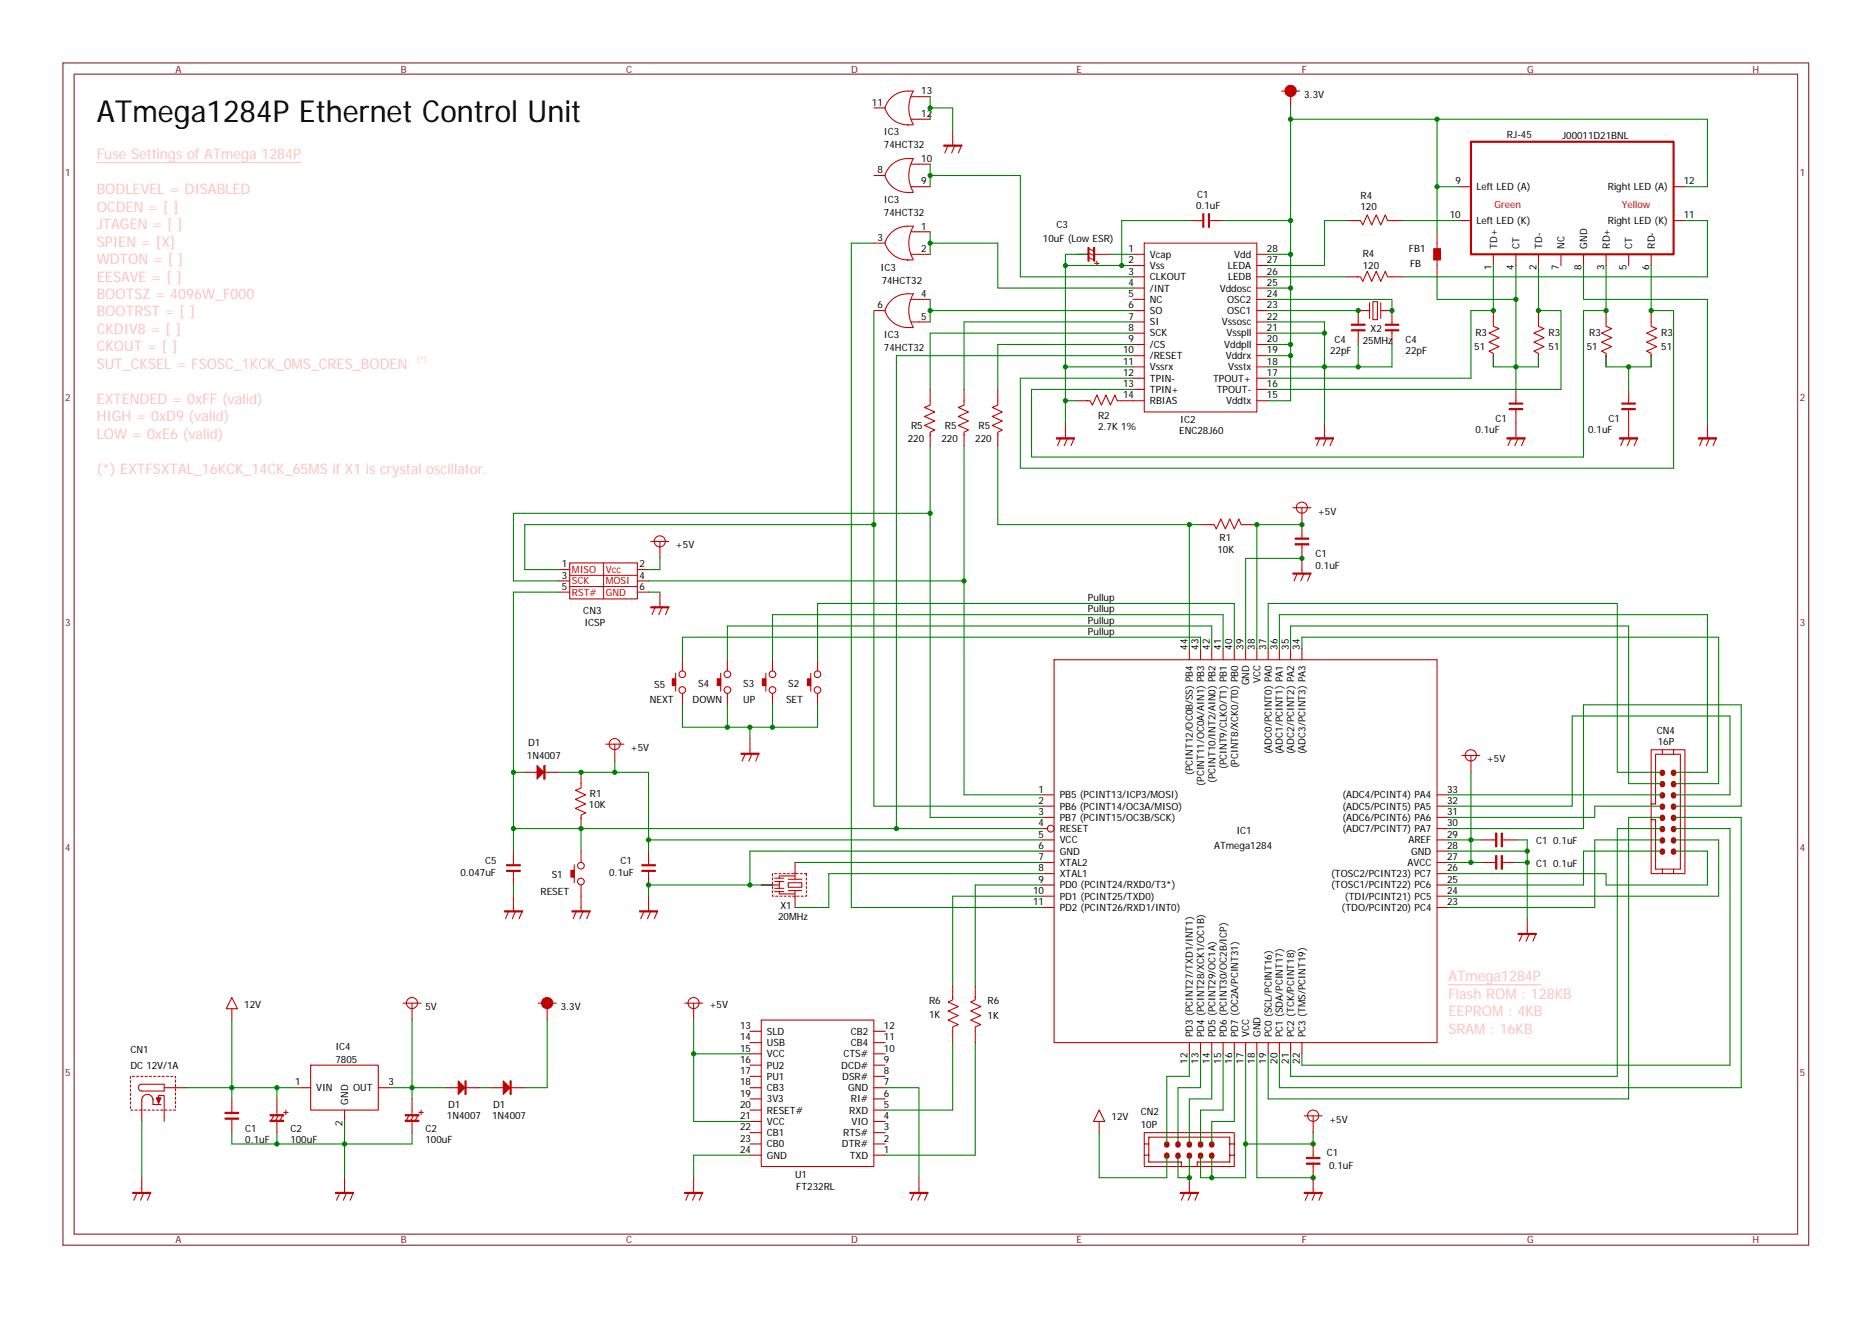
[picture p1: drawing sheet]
<svg xmlns="http://www.w3.org/2000/svg" width="297mm" height="210mm" viewBox="0 0 297 210" stroke-linecap="round" stroke-linejoin="round" font-family="sans-serif">
<path d="M10 10h277v187.6h-277zM11.8 11.8h273.4v184.1h-273.4z" fill="none" stroke="#802020" stroke-width=".17"/>
<path d="M15.3 25.8h32.5M229.8 156.3h14.7" fill="none" stroke="#ffc0c0" stroke-width=".17"/>
<g fill="none" stroke="#c00000" stroke-width=".17">
<path d="M138.7 17.1h1.8M144 14.5a3.8 3.8 0 0 0-3.6 2.6 3.8 3.8 0 0 0 3.7 2.7h-.1M144 14.5l.9-.1a5.3 5.3 0 0 0 0 5.3M144 19.8h.9M144.6 15.3h3M144.6 18.9h3M138.7 38.6h1.8M138.7 27.9h1.8M144 35.9a3.8 3.8 0 0 0-3.6 2.7 3.8 3.8 0 0 0 3.7 2.7h-.1M144 25.2a3.8 3.8 0 0 0-3.6 2.6 3.8 3.8 0 0 0 3.7 2.7h-.1M144 25.2h.9a5.3 5.3 0 0 0 0 5.3M144 35.9h.9"/>
<path d="M144 30.5h.9M144.6 36.8h3M144.6 26.1h3M144.6 29.6h3M144.9 35.9a5.2 5.2 0 0 0 0 5.3M150.4 23l-.5 1.3M151.2 20.7v2.3M151.5 23l-.5 1.3M152.6 23l-.5 1.3M181.6 38.6h17.8v26.8h-17.8zM188.7 35h2.2M191.7 35h2.4"/>
<path d="M138.7 49.3h1.8M144 46.6a3.8 3.8 0 0 0-3.6 2.7 3.8 3.8 0 0 0 3.7 2.7h-.1M144 46.6h.9a5.3 5.3 0 0 0 0 5.3M144 41.3h.9M144 52h.9M144.6 40.4h3M144.6 47.5h3M144.6 51.1h3M179.8 42.1h1.8M179.8 40.4h1.8M179.8 43.9h1.8M179.8 45.7h1.8"/>
<path d="M179.8 47.5h1.8M179.8 49.3h1.8M179.8 51.1h1.8M179.8 52.9h1.8M179.8 54.7h1.8M179.8 56.5h1.8M179.8 58.2h1.8M199.4 42.1h1.8M199.4 40.4h1.8M199.4 43.9h1.8M199.4 45.7h1.8M199.4 47.5h1.8"/>
<path d="M199.4 49.3h1.8M199.4 51.1h1.8M199.4 52.9h1.8M199.4 54.7h1.8M199.4 56.5h1.8M199.4 58.2h1.8M215.5 52.3v2.4M217.3 49.3h-1.8v2.2M217.3 48v2.5M217.8 47.9h.8v2.8h-.8zM219.1 49.3h1.8v2.2M219.1 48v2.5"/>
<path d="M220.9 52.3v2.4M237 49.3v2.5l.9 .4-1.6 .7 1.6 .7-1.6 .7 1.6 .7-1.6 .7 .7 .4v.5M237 56.5v1.7M244.1 49.3v2.5l.9 .4-1.6 .7 1.6 .7-1.6 .7 1.6 .7-1.6 .7 .7 .4v.5M244.1 56.5v1.7M254.8 49.3v2.5l.9 .4-1.6 .7 1.6 .7-1.6 .7 1.6 .7-1.6 .7 .7 .4v.5M254.8 56.5v1.7M262 49.3v2.5l.9 .4-1.6 .7 1.6 .7-1.6 .7 1.6 .7-1.6 .7 .7 .4v.5M262 56.5v1.7M147.6 61.8v2.5l-.9 .4 1.6 .7-1.6 .7 1.6 .7-1.6 .7 1.6 .7-.7 .4v.5M147.6 69v1.7M153 61.8v2.5l-.9 .4 1.6 .7-1.6 .7 1.6 .7-1.6 .7 1.6 .7-.7 .4v.5"/>
<path d="M153 69v1.7M158.3 61.8v2.5l-.9 .4 1.6 .7-1.6 .7 1.6 .7-1.6 .7 1.6 .7-.7 .4v.5M158.3 69v1.7M168.3 69.5l-.5 1.2M169.1 67.2v2.3M169.4 69.5l-.5 1.2M170.5 69.5l-.6 1.2M179.8 60h1.8M179.8 61.8h1.8M179.8 63.6h1.8M199.4 60h1.8M199.4 61.8h1.8"/>
<path d="M199.4 63.6h1.8M209.4 69.5l-.5 1.2M210.2 67.2v2.3M210.5 69.5l-.5 1.2M211.6 69.5l-.6 1.2M239.8 69.5l-.5 1.2M240.5 61.8v2.3M240.5 65v4.5M240.9 69.5l-.5 1.2M242 69.5l-.6 1.2M257.7 69.5l-.5 1.2M258.4 61.8v2.3"/>
<path d="M258.4 65v4.5M258.8 69.5l-.6 1.2M259.8 69.5l-.5 1.2M270.2 69.5l-.5 1.2M270.9 67.2v2.3M271.3 69.5l-.6 1.2M272.3 69.5l-.5 1.2M88.6 90.4h1.8M88.6 94h1.8M88.6 92.2h1.8M90.4 89.3h10.7v5.8h-10.7zM101.1 90.4h1.8"/>
<path d="M101.1 94h1.8M101.1 92.2h1.8M103.3 85.9h2.8M104 96.3l-.5 1.3M104.7 85.9v2.7M104.7 94v2.3M105.1 96.3l-.6 1.3M106.1 96.3l-.5 1.3M190.5 83.3h1.8M192.1 83.3h.5l.4 .7 .7-1.6 .7 1.6 .7-1.6 .8 1.6 .7-1.6 .3 .9h2.5M205.1 80.6h2.9M205.9 91l-.6 1.2"/>
<path d="M206.6 86.3v4.7M206.6 80.6v4.8M206.9 91l-.5 1.2M208 91l-.5 1.2M96.1 118.1h2.9M97.6 118.1v2.7M107.2 106.8v2.9M108.3 104.7v1.8M108.3 110.1v1.8M114.4 106.8v2.9M115.4 104.7v1.8M115.4 110.1v1.8"/>
<path d="M118.3 119.5l-.6 1.3M119 117.2v2.3M119.4 119.5l-.6 1.3M120.4 119.5l-.5 1.3M121.5 106.8v2.9M122.6 104.7v1.8M122.6 110.1v1.8M128.6 106.8v2.9M129.7 104.7v1.8M129.7 110.1v1.8M91.1 137.2v2.9M92.2 122.6v2.5l-.9 .3 1.6 .8-1.6 .7 1.6 .7-1.6 .7 1.6 .7-.7 .4v.5"/>
<path d="M92.2 129.7v1.8M92.2 135.1v1.8M102.9 135.1v2.1M102.9 138.1v2.4M122.9 139.4h1.5M122.9 139.9h1.5M123.7 139.9v1.1M125.1 139.6h2.1M126.2 139h-2.5v.4M126.2 136.9v2.7M235.2 133.3h2.1M235.2 136.9h2.1"/>
<path d="M238.2 133.3h2.3M238.2 136.9h2.3M91.5 144.6l-.6 1.2M92.2 140.5v4.1M92.6 144.6l-.6 1.2M93.6 144.6l-.5 1.2M102.2 144.6l-.5 1.2M102.9 142.2v2.4M103.3 144.6l-.6 1.2M104.3 144.6l-.5 1.2M120.8 140.5h2.9M122.9 141h1.5"/>
<path d="M122.9 141.5h1.5M123.7 141.5v.4h2.5M125.1 141.4h2.1M125.1 140.1h2.1v.7h-2.1zM126.2 141.4v2.6M188 189.3l-.6 1.2M188.7 186.9v2.4M189.1 189.3l-.6 1.2M190.1 189.3l-.5 1.2M207.7 189.3l-.6 1.2M208.4 186.9v2.4M208.7 189.3l-.5 1.2"/>
<path d="M209.8 189.3l-.5 1.2"/>
<circle cx="104.7" cy="85.9" r=".88"/>
<circle cx="206.6" cy="80.6" r=".88"/>
<circle cx="97.5" cy="118.1" r=".88"/>
<circle cx="108.3" cy="107" r=".53"/>
<circle cx="108.3" cy="109.5" r=".53"/>
<circle cx="115.4" cy="109.5" r=".53"/>
<circle cx="115.4" cy="107" r=".53"/>
<circle cx="122.6" cy="109.5" r=".53"/>
<circle cx="122.6" cy="107" r=".53"/>
<circle cx="129.7" cy="109.5" r=".53"/>
<circle cx="129.7" cy="107" r=".53"/>
<circle cx="92.2" cy="139.9" r=".53"/>
<circle cx="92.2" cy="137.4" r=".52"/>
</g>
<g fill="#c00000" stroke="#c00000" stroke-width=".17">
<path d="M239.1 69.5h2.9v.2h-2.9z"/>
<path d="M257 69.5h2.8v.2h-2.8z"/>
<path d="M269.5 69.5h2.8v.2h-2.8z"/>
<path d="M167.6 69.5h2.9v.2h-2.9z"/>
<path d="M190.9 33.9h.1v2.2h-.1z"/>
<path d="M191.7 33.9h.2v2.2h-.2z"/>
<path d="M239.5 64.9h2.1v.1h-2.1z"/>
<path d="M239.5 64h2.1v.1h-2.1z"/>
<path d="M257.3 64.9h2.2v.1h-2.2z"/>
<path d="M257.3 64h2.2v.1h-2.2z"/>
<path d="M214.4 51.5h2.2v.1h-2.2z"/>
<path d="M214.4 52.3h2.2v.2h-2.2z"/>
<path d="M219.8 51.5h2.2v.1h-2.2z"/>
<path d="M219.8 52.3h2.2v.2h-2.2z"/>
<path d="M208.7 69.5h2.9v.2h-2.9z"/>
<path d="M149.8 23h2.8v.2h-2.8z"/>
<path d="M205.1 91h2.9v.1h-2.9z"/>
<path d="M103.3 96.3h2.8v.2h-2.8z"/>
<path d="M90.8 144.6h2.8v.1h-2.8z"/>
<path d="M101.5 144.6h2.8v.1h-2.8z"/>
<path d="M205.5 85.4h2.2v.2h-2.2z"/>
<path d="M205.5 86.3h2.2v.2h-2.2z"/>
<path d="M101.9 137.2h2.1v.2h-2.1z"/>
<path d="M101.9 138.1h2.1v.2h-2.1z"/>
<path d="M117.6 119.5h2.8v.2h-2.8z"/>
<path d="M90.6 138.1h.5v1.1h-.5z"/>
<path d="M128.1 107.7h.5v1.1h-.5z"/>
<path d="M121 107.7h.5v1.1h-.5z"/>
<path d="M113.8 107.7h.6v1.1h-.6z"/>
<path d="M106.7 107.7h.5v1.1h-.5z"/>
<path d="M237.3 132.2h.2v2.2h-.2z"/>
<path d="M238.2 132.2h.2v2.2h-.2z"/>
<path d="M237.3 135.8h.2v2.1h-.2z"/>
<path d="M238.2 135.8h.2v2.1h-.2z"/>
<path d="M187.3 189.3h2.8v.1h-2.8z"/>
<path d="M206.9 189.3h2.9v.1h-2.9z"/>
</g>
<path d="M122.6 138.7h5.3v3.5h-5.3z" fill="none" stroke="#c00000" stroke-width=".17" stroke-dasharray=".3 .3"/>
<path d="M90.4 91.3h10.7M90.4 93.1h10.7M95.8 89.3v5.8" fill="none" stroke="#c00000" stroke-width=".16"/>
<g fill="#c00000">
<circle cx="185.1" cy="183.3" r=".44"/>
<circle cx="185.1" cy="181.6" r=".44"/>
<circle cx="186.9" cy="183.3" r=".44"/>
<circle cx="186.9" cy="181.6" r=".44"/>
<circle cx="188.7" cy="183.3" r=".44"/>
<circle cx="188.7" cy="181.6" r=".44"/>
<circle cx="190.5" cy="183.3" r=".44"/>
<circle cx="190.5" cy="181.6" r=".44"/>
<circle cx="192.3" cy="183.3" r=".44"/>
<circle cx="192.3" cy="181.6" r=".44"/>
</g>
<g fill="none" stroke="#c00000" stroke-width=".17">
<path d="M172.8 39.5l.7 .3M231.6 35h1.8M231.6 29.6h1.8M265.6 35h1.8M265.6 29.6h1.8M170.8 40.4h1.8M172.8 40.2l.7 .3M172.8 40.9l.7 .4M173.7 40.4h2.5M173.7 41.8h.7M174.1 41.4v.7M237 40.4v1.7"/>
<path d="M240.5 40.4v1.7M244.1 40.4v1.7M247.7 40.4v1.7M251.3 40.4v1.7M254.8 40.4v1.7M258.4 40.4v1.7M262 40.4v1.7M170.8 63.6h1.8M172.4 63.6h.6l.3 .7 .7-1.6 .8 1.6 .7-1.6 .7 1.6 .7-1.6 .4 .9h2.5M167.3 104.7h60.7v60.8h-60.7zM188.7 102.9v1.8M190.5 102.9v1.8"/>
<path d="M192.3 102.9v1.8M194.1 102.9v1.8M195.9 102.9v1.8M197.7 102.9v1.8M199.4 102.9v1.8M201.2 102.9v1.8M203 102.9v1.8M204.8 102.9v1.8M206.6 102.9v1.8M165.5 138.7h1.8M165.5 136.9h1.8M165.5 135.1h1.8"/>
<path d="M165.5 133.3h1.8M165.5 131.5h.7M165.5 129.7h1.8M165.5 128h1.8M165.5 126.2h1.8M228 138.7h1.8M228 136.9h1.8M228 135.1h1.8M228 133.3h1.8M228 131.5h1.8M228 129.7h1.8M228 128h1.8"/>
<path d="M228 126.2h1.8M36.8 158.3l.9 1.8h-1.8zM64 159.2h2.8M65.4 159.2v2.7M85.4 159.2h2.9M108.6 159.2h2.9M110.1 159.2v2.7M151.2 158.2v.5l-.8 .3 1.7 .8-1.7 .7 1.7 .7-1.7 .7 1.7 .7-.9 .4v2.5M151.2 156.5v1.8M154.7 158.2v.5l-.7 .3 1.6 .8-1.6 .7 1.6 .7-1.6 .7 1.6 .7-.9 .4v2.5M154.7 156.5v1.8M165.5 144h1.8"/>
<path d="M165.5 142.2h1.8M165.5 140.5h1.8M228 144h1.8M228 142.2h1.8M228 140.5h1.8M22.5 174.6v3.4M22.5 173.1a.53 .53 0 0 1-.6-.5 .53 .53 0 0 1 .6-.5h3.6v1.1h-3.6M24.3 174.6a.89 .89 0 0 0-.9-.9 .89 .89 0 0 0-.9 .9M24.3 174.4v.9h1.2M25.2 174.8v-.9h.9v4.1M26.1 172.6h3.5M36.8 160.1v1.8"/>
<path d="M36.8 174.4v2.3M36.8 177.6v2.2M43.4 177.1l-.4 .7M43.9 174.4v2.5M43.9 178v1.8M44.1 177.1l-.4 .7M44.8 177.1l-.3 .7M45 176.6h.7M45.4 176.2v.7M47.5 172.6h1.8M49.3 169.1h10.7v7.1h-10.7zM54.7 176.2v1.8"/>
<path d="M60 172.6h1.8M64.9 177.1l-.4 .7M65.4 174.4v2.5M65.4 178v1.8M65.6 177.1l-.4 .7M66.3 177.1l-.4 .7M66.5 176.6h.7M66.8 176.2v.7M70.7 172.6h2.2M74 172.6h2.1M77.9 172.6h2.1M81.1 172.6h2.2"/>
<path d="M86.8 160.1v1.8M119 179.8h1.8M119 178h1.8M119 176.2h1.8M119 174.4h1.8M119 172.6h1.8M119 170.8h1.8M119 169.1h1.8M119 167.3h1.8M119 165.5h1.8M119 163.7h1.8M120.8 161.9h17.9v23.2h-17.9z"/>
<path d="M138.7 179.8h1.8M138.7 178h1.8M138.7 176.2h1.8M138.7 174.4h1.8M138.7 172.6h1.8M138.7 170.8h1.8M138.7 169.1h1.8M138.7 167.3h1.8M138.7 165.5h1.8M138.7 163.7h1.8M174.4 176.2l.9 1.8h-1.8zM174.4 178v1.8"/>
<path d="M181.6 179.8h14.3v5.3h-14.3zM188.7 165.5v1.8M190.5 165.5v1.8M192.3 165.5v1.8M194.1 165.5v1.8M195.9 165.5v1.8M197.7 165.5v1.8M199.4 165.5v1.8M201.2 165.5v1.8M203 165.5v1.8M204.8 165.5v1.8M206.6 165.5v1.8"/>
<path d="M206.9 177.1h2.9M208.4 177.1v2.7M21.8 189.3l-.6 1.2M22.5 186.9v2.4M22.8 189.3l-.5 1.2M23.9 189.3l-.5 1.2M54 189.3l-.6 1.2M54.7 186.9v2.4M55 189.3l-.5 1.2M56.1 189.3l-.5 1.2M109.3 189.3l-.5 1.2M110.1 186.9v2.4"/>
<path d="M110.4 189.3l-.5 1.2M111.5 189.3l-.5 1.2M119 181.6h1.8M119 183.3h1.8M138.7 181.6h1.8M138.7 183.3h1.8M145.1 189.3l-.5 1.2M145.8 186.9v2.4M146.2 189.3l-.6 1.2M147.2 189.3l-.5 1.2M181.6 181.6h.7M181.6 183.3h.7"/>
<path d="M187.4 185.1v-.7h-5.1v-3.9h12.8v3.9h-5.1v.7M195.1 181.6h.8M195.1 183.3h.8M208.4 181.6v2.1M208.4 184.6v2.3"/>
<circle cx="166.7" cy="131.5" r=".53"/>
<circle cx="65.4" cy="159.2" r=".88"/>
<circle cx="110.1" cy="159.2" r=".88"/>
<circle cx="208.4" cy="177.1" r=".89"/>
</g>
<g fill="#c00000" stroke="#c00000" stroke-width=".17">
<path d="M207.3 183.7h2.1v.2h-2.1z"/>
<path d="M207.3 184.6h2.1v.2h-2.1z"/>
<path d="M144.4 189.3h2.8v.1h-2.8z"/>
<path d="M108.6 189.3h2.9v.1h-2.9z"/>
<path d="M53.2 189.3h2.9v.1h-2.9z"/>
<path d="M21.1 189.3h2.8v.1h-2.8z"/>
<path d="M80.9 171.6h.2v2.1h-.2z"/>
<path d="M79.9 171.6l1 1-1 1.1z"/>
<path d="M73.8 171.6h.2v2.1h-.2z"/>
<path d="M72.7 171.6l1.1 1-1.1 1.1z"/>
<path d="M35.7 177.5h2.2v.1h-2.2z"/>
<path d="M35.7 176.6h2.2v.1h-2.2z"/>
<path d="M42.9 176.9h2.1v.2h-2.1z"/>
<path d="M42.9 177.8h2.1v.2h-2.1z"/>
<path d="M64.3 176.9h2.2v.2h-2.2z"/>
<path d="M64.3 177.8h2.2v.2h-2.2z"/>
<path d="M24.8 174.2h.7l-.3 .9z"/>
<path d="M173.5 39.3h.2v2.1h-.2z"/>
<path d="M172.6 39.3h.2v2.1h-.2z"/>
<circle cx="86.8" cy="159.2" r=".89"/>
</g>
<path d="M20.7 170.8h7.2v5.4h-7.2z" fill="none" stroke="#c00000" stroke-width=".17" stroke-dasharray=".3 .3"/>
<path d="M233.4 22.5h32.2v17.9h-32.2z" fill="none" stroke="#c00000" stroke-width=".34"/>
<g fill="#c00000">
<circle cx="263.8" cy="122.6" r=".44"/>
<circle cx="265.6" cy="122.6" r=".44"/>
<circle cx="263.8" cy="124.4" r=".44"/>
<circle cx="265.6" cy="124.4" r=".44"/>
<circle cx="263.8" cy="126.2" r=".44"/>
<circle cx="265.6" cy="126.2" r=".44"/>
<circle cx="263.8" cy="128" r=".44"/>
<circle cx="265.6" cy="128" r=".44"/>
<circle cx="263.8" cy="129.7" r=".44"/>
<circle cx="265.6" cy="129.7" r=".44"/>
</g>
<path d="M262.7 119.7h3.9M263.8 119v.7M265.6 119v.7" fill="none" stroke="#c00000" stroke-width=".17"/>
<g fill="#c00000">
<circle cx="263.8" cy="131.5" r=".44"/>
<circle cx="265.6" cy="131.5" r=".44"/>
<circle cx="263.8" cy="133.3" r=".44"/>
<circle cx="265.6" cy="133.3" r=".44"/>
</g>
<path d="M262.7 137.9h3.9M263.8 137.9v.8M265.6 137.9v.8" fill="none" stroke="#c00000" stroke-width=".17"/>
<g fill="#c00000">
<circle cx="263.8" cy="135.1" r=".44"/>
<circle cx="265.6" cy="135.1" r=".44"/>
</g>
<g fill="none" stroke="#c00000" stroke-width=".17">
<path d="M203.4 14.5h2.8M204.8 15.3v1.8M213.7 35h1.8M215.3 35h.6l.3 .7 .8-1.6 .7 1.6 .7-1.6 .7 1.6 .7-1.6 .4 .9h2.5M228 36.8v7.1M213.7 43.9h1.8M215.3 43.9h.6l.3 .8 .8-1.6 .7 1.6 .7-1.6 .7 1.6 .7-1.6 .4 .8h2.5M232 119.9h2.8M233.4 119.9v2.7M262 119h5.4v19.7h-5.4zM262.7 119.7v7.9h-.7M266.6 119.7v18.2"/>
<path d="M81.5 135.1v2.1M81.5 138.1v2.4M83.3 122.6h2.1M86.5 122.6h2.1M262 130.1h.7v7.8M80.7 144.6l-.5 1.2M81.5 142.2v2.4M81.8 144.6l-.5 1.2M82.9 144.6l-.5 1.2M241.6 148.1l-.5 1.3M242.3 145.8v2.3M242.7 148.1l-.6 1.3"/>
<path d="M243.8 148.1l-.6 1.3"/>
<circle cx="233.4" cy="119.9" r=".89"/>
</g>
<g fill="#c00000" stroke="#c00000" stroke-width=".17">
<path d="M227.5 39.5h1.1v1.8h-1.1z"/>
<path d="M240.9 148.1h2.9v.2h-2.9z"/>
<path d="M80 144.6h2.9v.1h-2.9z"/>
<path d="M80.4 137.2h2.1v.2h-2.1z"/>
<path d="M80.4 138.1h2.1v.2h-2.1z"/>
<path d="M86.3 121.5h.2v2.2h-.2z"/>
<path d="M85.2 121.5l1.1 1.1-1.1 1.1z"/>
<circle cx="204.8" cy="14.4" r=".89"/>
</g>
<g fill="#008000" stroke="#008000" stroke-width=".16">
<circle cx="204.8" cy="40.4" r=".34"/>
<circle cx="204.8" cy="45.7" r=".34"/>
<circle cx="204.8" cy="54.7" r=".34"/>
<circle cx="204.8" cy="56.4" r=".34"/>
<circle cx="204.8" cy="35" r=".34"/>
<circle cx="178" cy="42.1" r=".34"/>
<circle cx="237" cy="49.3" r=".34"/>
<circle cx="244.1" cy="49.3" r=".34"/>
<circle cx="254.8" cy="49.3" r=".34"/>
<circle cx="262" cy="49.3" r=".34"/>
<circle cx="240.5" cy="58.2" r=".34"/>
<circle cx="258.4" cy="58.2" r=".34"/>
<circle cx="240.5" cy="47.5" r=".34"/>
<circle cx="210.2" cy="52.9" r=".34"/>
<circle cx="169.1" cy="42.1" r=".34"/>
<circle cx="169.1" cy="58.2" r=".34"/>
<circle cx="169.1" cy="63.6" r=".34"/>
<circle cx="147.6" cy="49.3" r=".34"/>
<circle cx="147.6" cy="38.6" r=".34"/>
<circle cx="215.5" cy="49.3" r=".34"/>
<circle cx="215.5" cy="58.2" r=".34"/>
<circle cx="220.9" cy="49.3" r=".34"/>
<circle cx="210.2" cy="58.2" r=".34"/>
<circle cx="147.6" cy="27.9" r=".34"/>
<circle cx="147.6" cy="17.1" r=".34"/>
<circle cx="119" cy="140.5" r=".34"/>
<circle cx="206.6" cy="88.6" r=".34"/>
<circle cx="206.6" cy="83.3" r=".34"/>
<circle cx="199.4" cy="83.3" r=".34"/>
<circle cx="188.7" cy="83.3" r=".34"/>
<circle cx="138.7" cy="83.3" r=".34"/>
<circle cx="92.2" cy="131.5" r=".34"/>
<circle cx="102.9" cy="140.5" r=".34"/>
<circle cx="102.9" cy="133.3" r=".34"/>
<circle cx="97.6" cy="122.6" r=".34"/>
<circle cx="122.6" cy="115.4" r=".34"/>
<circle cx="119" cy="115.4" r=".34"/>
<circle cx="115.4" cy="115.4" r=".34"/>
<circle cx="142.2" cy="131.5" r=".34"/>
<circle cx="153" cy="92.2" r=".34"/>
<circle cx="147.6" cy="81.5" r=".34"/>
<circle cx="242.3" cy="136.9" r=".34"/>
<circle cx="242.3" cy="135.1" r=".34"/>
<circle cx="233.4" cy="133.3" r=".34"/>
<circle cx="233.4" cy="136.9" r=".34"/>
<circle cx="192.3" cy="186.9" r=".34"/>
<circle cx="188.7" cy="186.9" r=".34"/>
<circle cx="197.7" cy="181.6" r=".34"/>
<circle cx="208.4" cy="186.9" r=".34"/>
<circle cx="208.4" cy="181.6" r=".34"/>
<circle cx="110.1" cy="167.3" r=".34"/>
<circle cx="36.8" cy="172.6" r=".34"/>
<circle cx="43.9" cy="172.6" r=".34"/>
<circle cx="65.4" cy="172.6" r=".34"/>
<circle cx="43.9" cy="181.6" r=".34"/>
<circle cx="54.7" cy="181.6" r=".34"/>
<circle cx="228" cy="29.6" r=".34"/>
<circle cx="204.8" cy="18.9" r=".34"/>
<circle cx="228" cy="18.9" r=".34"/>
<circle cx="81.5" cy="131.5" r=".34"/>
<circle cx="92.2" cy="122.6" r=".34"/>
<circle cx="81.5" cy="122.6" r=".34"/>
</g>
<g fill="none" stroke="#008000" stroke-width=".17">
<path d="M147.6 17.1h3.6v3.6M147.6 15.3v3.6M204.8 18.9h66.1v10.7h-3.5M204.8 17.1v17.9M228 18.9v17.9M138.7 38.6h-3.6v105.4h30.4M147.6 38.6h10.7v7.1h21.5M147.6 36.8v3.6M147.6 26.1v3.5M147.6 27.9h14.3v16h17.9M188.7 35h-10.7v7.1M194.1 35h10.7"/>
<path d="M204.8 35v10.7M213.7 35h-3.5v7.1h-9M222.7 35h8.9M228 29.6h3.6M267.4 35h3.5v8.9h-48.2M138.7 49.3v78.7h26.8M147.6 49.3h32.2M147.6 47.5v3.6M169.1 58.2h10.7M169.1 42.1h10.7M169.1 58.2v9M172.6 40.4h-3.5v17.8"/>
<path d="M176.2 40.4h3.6M179.8 54.7h-21.5v7.1M179.8 56.5h-37.6v75M179.8 51.1h-26.8v10.7M179.8 52.9h-32.2v8.9M201.2 43.9h12.5M201.2 51.1h9v1.8M201.2 52.9h9M201.2 47.5h19.7v1.8M201.2 40.4h3.6M201.2 45.7h3.6M201.2 54.7h3.6"/>
<path d="M201.2 56.5h3.6M201.2 49.3h14.3M201.2 58.2h14.3M204.8 45.7v17.9h-3.6M210.2 52.9v14.3M215.5 54.7v3.5M220.9 54.7v3.5h-5.4M228 43.9v3.6h12.5M237 56.5v1.7h7.1v-1.7M237 42.1v7.2h-3.6v10.7h-32.2M240.5 42.1v19.7M244.1 42.1v7.2h3.6v12.5h-46.5"/>
<path d="M251.3 42.1v5.4h19.6v19.7M254.8 56.5v1.7h7.2v-1.7M254.8 42.1v7.2h-3.5v23.2h-87.6v-10.7h16.1M258.4 58.2v3.6M262 42.1v7.2h3.6v25h-103.7v-14.3h17.9M147.6 70.7v59h17.9M153 70.7v55.5h12.5M158.3 70.7v12.6h32.2M169.1 63.6h1.7M88.6 94h-7.1v37.5M102.9 94h1.8M102.9 92.2h50.1"/>
<path d="M104.7 88.6v1.8h-1.8M138.7 83.3h-55.4v7.1h5.3M147.6 81.5h-66.1v10.7h7.1M188.7 83.3v19.6M206.6 83.3h-7.2v19.6M206.6 88.6h-8.9v14.3M108.3 111.9v3.5h10.7M115.4 111.9v3.5M119 115.4v1.8M122.6 111.9v3.5M129.7 111.9v3.5h-10.7M190.5 102.9v-1.8h-82.2v3.6"/>
<path d="M192.3 102.9v-3.5h-76.9v5.3M194.1 102.9v-5.3h-71.5v7.1M195.9 102.9v-7.1h-66.2v8.9M201.2 102.9v-7.1h55.4v26.8h7.2M203 102.9v-5.3h67.9v25h-5.3M204.8 102.9v-3.5h53.6v25h5.4M206.6 102.9v-1.8h66.1v23.3h-7.1M81.5 122.6h1.8M81.5 131.5v3.6M81.5 131.5h10.7M88.6 122.6h9M92.2 131.5v3.6"/>
<path d="M92.2 131.5h73.3M97.6 120.8v1.8M97.6 122.6h5.3v12.5M102.9 133.3h62.6M126.2 136.9h39.3M165.5 138.7h-34v5.3h-5.3M165.5 135.1h-46.5v5.4M229.8 136.9h5.4M229.8 133.3h5.4M229.8 126.2h34M229.8 135.1h12.5M233.4 122.6v14.3"/>
<path d="M240.5 133.3h1.8v3.6M240.5 136.9h1.8M242.3 136.9v8.9M263.8 129.7h-5.4v44.7h-57.2v-7.1M263.8 133.3h-10.8v10.7h-23.2M263.8 128h-10.8v1.7h-23.2M263.8 131.5h-7.2v39.3h-51.8v-3.5M263.8 135.1h-12.5v5.4h-21.5M265.6 133.3h7.1v8.9h-42.9M265.6 131.5h8.9v37.6h-67.9v-1.8M265.6 129.7h10.7v42.9h-73.3v-5.3M265.6 135.1h5.3v5.4h-16.1v-1.8h-25"/>
<path d="M265.6 128h10.7v-16.1h-25v19.6h-21.5M265.6 126.2h8.9v-12.6h-25v14.4h-19.7M81.5 140.5v1.7M122.6 140.5h-19.7v1.7M165.5 142.2h-14.3v14.3M165.5 140.5h-10.8v16M22.5 178v8.9M29.6 172.6h17.9M36.8 179.8v1.8h7.1M36.8 161.9v12.5M43.9 172.6v1.8M43.9 179.8v1.8"/>
<path d="M54.7 178v8.9M61.8 172.6h8.9M65.4 179.8v1.8h-21.5M65.4 161.9v12.5M76.1 172.6h1.8M86.8 161.9v10.7h-3.5M110.1 167.3h8.9M110.1 161.9v16.1h8.9M140.5 172.6h5.3v14.3M151.2 165.5v10.7h-10.7M154.7 165.5v17.8h-14.2M174.4 179.8v7.1h10.7v-3.6"/>
<path d="M188.7 167.3v3.5h-3.6v10.8M190.5 167.3v5.3h-3.6v9M192.3 167.3v7.1h-3.6v7.2M194.1 167.3v8.9h-3.6v5.4M195.9 167.3v10.7h-3.6v3.6M197.7 167.3v19.6h-7.2v-3.6M199.4 167.3v19.6h9M208.4 179.8v1.8h-10.7M119 183.3h-8.9v3.6M186.9 183.3v3.6h1.8v-3.6M192.3 183.3v3.6"/>
</g>
<text font-size="4.8" x="15.3" y="19.4">ATmega1284P Ethernet Control Unit</text>
<g font-size="2.3" fill="#ffc0c0">
<text x="15.3" y="25.3">Fuse Settings of ATmega 1284P</text>
<text x="15.3" y="30.8">BODLEVEL = DISABLED</text>
<text x="15.3" y="33.6">OCDEN = [ ]</text>
<text x="15.3" y="36.4">JTAGEN = [ ]</text>
<text x="15.3" y="39.1">SPIEN = [X]</text>
<text x="15.3" y="41.9">WDTON = [ ]</text>
<text x="15.3" y="44.7">EESAVE = [ ]</text>
<text x="15.3" y="47.5">BOOTSZ = 4096W_F000</text>
<text x="15.3" y="50.2">BOOTRST = [ ]</text>
<text x="15.3" y="53">CKDIV8 = [ ]</text>
<text x="15.3" y="55.8">CKOUT = [ ]</text>
<text x="15.3" y="58.5">SUT_CKSEL = FSOSC_1KCK_0MS_CRES_BODEN</text>
<text x="15.3" y="64.1">EXTENDED = 0xFF (valid)</text>
<text x="15.3" y="66.9">HIGH = 0xD9 (valid)</text>
<text x="15.3" y="69.6">LOW = 0xE6 (valid)</text>
<text x="15.3" y="75.2">(*) EXTFSXTAL_16KCK_14CK_65MS if X1 is crystal oscillator.</text>
<text x="229.8" y="155.8">ATmega1284P</text>
<text x="229.8" y="158.5">Flash ROM : 128KB</text>
<text x="229.8" y="161.3">EEPROM : 4KB</text>
<text x="229.8" y="164.1">SRAM : 16KB</text>
</g>
<g font-size="1.6" fill="#802020">
<text x="27.9" y="11.6">A</text>
<text x="63.6" y="11.6">B</text>
<text x="99.4" y="11.6">C</text>
<text x="135.1" y="11.6">D</text>
<text x="170.8" y="11.6">E</text>
<text x="206.6" y="11.6">F</text>
<text x="242.3" y="11.6">G</text>
<text x="278.1" y="11.6">H</text>
<text x="10.3" y="27.9">1</text>
<text x="285.6" y="27.9">1</text>
<text x="10.3" y="63.6">2</text>
<text x="285.6" y="63.6">2</text>
<text x="10.3" y="99.4">3</text>
<text x="285.6" y="99.4">3</text>
<text x="10.3" y="135.1">4</text>
<text x="285.6" y="135.1">4</text>
<text x="10.3" y="170.8">5</text>
<text x="285.6" y="170.8">5</text>
<text x="27.9" y="197.3">A</text>
<text x="63.6" y="197.3">B</text>
<text x="99.4" y="197.3">C</text>
<text x="135.1" y="197.3">D</text>
<text x="170.8" y="197.3">E</text>
<text x="206.6" y="197.3">F</text>
<text x="242.3" y="197.3">G</text>
<text x="278.1" y="197.3">H</text>
</g>
<g font-size="1.6">
<text x="138.4" y="16.8">11</text>
<text x="146.2" y="15">13</text>
<text x="206.9" y="15.5">3.3V</text>
<text x="140.3" y="23.6">74HCT32</text>
<text x="140.3" y="21.4">IC3</text>
<text x="146.2" y="18.6">12</text>
<text x="239.1" y="21.9">RJ-45</text>
<text x="247.9" y="22.1">J00011D21BNL</text>
<text x="139.2" y="27.5">8</text>
<text x="146.2" y="25.7">10</text>
<text x="146.2" y="29.3">9</text>
<text x="230.9" y="29.3">9</text>
<text x="267.2" y="29.3">12</text>
<text x="140.3" y="34.3">74HCT32</text>
<text x="140.3" y="32.2">IC3</text>
<text x="189.8" y="33.2">0.1uF</text>
<text x="190" y="31.4">C1</text>
<text x="215.9" y="33.4">120</text>
<text x="215.9" y="31.6">R4</text>
<text x="230.1" y="34.6">10</text>
<text x="234.3" y="35.5">Left LED (K)</text>
<text x="234.3" y="30.2">Left LED (A)</text>
<text x="255.1" y="30.2">Right LED (A)</text>
<text x="255.1" y="35.5">Right LED (K)</text>
<text x="267.2" y="34.6">11</text>
<text x="139.2" y="38.2">3</text>
<text x="146.2" y="36.4">1</text>
<text x="146.2" y="40">2</text>
<text x="165.5" y="38.4">10uF (Low ESR)</text>
<text x="167.6" y="36.3">C3</text>
<text x="179.1" y="41.8">2</text>
<text x="179.1" y="40">1</text>
<text x="182.5" y="40.9">Vcap</text>
<text x="195.9" y="40.9">Vdd</text>
<text x="201" y="40">28</text>
<text x="201" y="41.8">27</text>
<text x="216.2" y="40.7">R4</text>
<text x="223.6" y="40">FB1</text>
<text x="237.6" y="39.5" transform="rotate(-90 237.6 39.5)">TD+</text>
<text x="241.1" y="39.5" transform="rotate(-90 241.1 39.5)">CT</text>
<text x="244.7" y="39.5" transform="rotate(-90 244.7 39.5)">TD-</text>
<text x="248.3" y="39.5" transform="rotate(-90 248.3 39.5)">NC</text>
<text x="251.8" y="39.5" transform="rotate(-90 251.8 39.5)">GND</text>
<text x="255.4" y="39.5" transform="rotate(-90 255.4 39.5)">RD+</text>
<text x="259" y="39.5" transform="rotate(-90 259 39.5)">CT</text>
<text x="262.6" y="39.5" transform="rotate(-90 262.6 39.5)">RD-</text>
<text x="139.7" y="43.1">IC3</text>
<text x="139.9" y="45">74HCT32</text>
<text x="146.2" y="47.2">4</text>
<text x="179.1" y="43.6">3</text>
<text x="179.1" y="45.4">4</text>
<text x="179.1" y="47.2">5</text>
<text x="182.5" y="42.7">Vss</text>
<text x="182.5" y="44.5">CLKOUT</text>
<text x="182.5" y="46.3">/INT</text>
<text x="193.5" y="46.3">Vddosc</text>
<text x="194.8" y="42.7">LEDA</text>
<text x="194.9" y="44.5">LEDB</text>
<text x="201" y="43.6">26</text>
<text x="201" y="45.4">25</text>
<text x="201" y="47.2">24</text>
<text x="216.2" y="42.7">120</text>
<text x="223.7" y="42.3">FB</text>
<text x="236.6" y="42.8" transform="rotate(-90 236.6 42.8)">1</text>
<text x="240.2" y="42.8" transform="rotate(-90 240.2 42.8)">4</text>
<text x="243.8" y="42.8" transform="rotate(-90 243.8 42.8)">2</text>
<text x="247.4" y="42.8" transform="rotate(-90 247.4 42.8)">7</text>
<text x="250.9" y="42.8" transform="rotate(-90 250.9 42.8)">8</text>
<text x="254.5" y="42.8" transform="rotate(-90 254.5 42.8)">3</text>
<text x="258.1" y="42.8" transform="rotate(-90 258.1 42.8)">5</text>
<text x="261.7" y="42.8" transform="rotate(-90 261.7 42.8)">6</text>
<text x="139.2" y="48.9">6</text>
<text x="140.3" y="53.6">IC3</text>
<text x="146.2" y="50.7">5</text>
<text x="179.1" y="48.9">6</text>
<text x="179.1" y="50.7">7</text>
<text x="179.1" y="52.5">8</text>
<text x="182.5" y="48">NC</text>
<text x="182.5" y="49.8">SO</text>
<text x="182.5" y="51.6">SI</text>
<text x="182.5" y="53.4">SCK</text>
<text x="193.9" y="51.6">Vssosc</text>
<text x="194.6" y="53.4">Vsspll</text>
<text x="194.7" y="48">OSC2</text>
<text x="194.7" y="49.8">OSC1</text>
<text x="201" y="52.5">21</text>
<text x="201" y="48.9">23</text>
<text x="201" y="50.7">22</text>
<text x="217.5" y="52.7">X2</text>
<text x="234.1" y="53.4">R3</text>
<text x="245.7" y="53.4">R3</text>
<text x="252.2" y="53.4">R3</text>
<text x="263.6" y="53.4">R3</text>
<text x="140.3" y="55.7">74HCT32</text>
<text x="178.2" y="56.1">10</text>
<text x="178.2" y="57.9">11</text>
<text x="178.2" y="59.7">12</text>
<text x="179.1" y="54.3">9</text>
<text x="182.5" y="55.2">/CS</text>
<text x="182.5" y="57">/RESET</text>
<text x="182.5" y="58.8">Vssrx</text>
<text x="194.3" y="55.2">Vddpll</text>
<text x="194.5" y="57">Vddrx</text>
<text x="194.9" y="58.8">Vsstx</text>
<text x="201" y="56.1">19</text>
<text x="201" y="57.9">18</text>
<text x="201" y="54.3">20</text>
<text x="201" y="59.7">17</text>
<text x="211" y="56.3">22pF</text>
<text x="211.8" y="54.5">C4</text>
<text x="216.2" y="54.7">25MHz</text>
<text x="223" y="56.3">22pF</text>
<text x="223" y="54.5">C4</text>
<text x="233.9" y="55.6">51</text>
<text x="245.7" y="55.6">51</text>
<text x="251.8" y="55.6">51</text>
<text x="263.6" y="55.6">51</text>
<text x="178.2" y="61.4">13</text>
<text x="178.2" y="63.2">14</text>
<text x="182.5" y="60.6">TPIN-</text>
<text x="182.5" y="62.4">TPIN+</text>
<text x="182.5" y="64.1">RBIAS</text>
<text x="192.5" y="60.6">TPOUT+</text>
<text x="193.1" y="62.4">TPOUT-</text>
<text x="194.5" y="64.1">Vddtx</text>
<text x="201" y="63.2">15</text>
<text x="201" y="61.4">16</text>
<text x="144" y="70.2">220</text>
<text x="144.6" y="68.1">R5</text>
<text x="149.4" y="70.2">220</text>
<text x="149.9" y="68.1">R5</text>
<text x="154.7" y="70.2">220</text>
<text x="155.3" y="68.1">R5</text>
<text x="174.2" y="68.2">2.7K 1%</text>
<text x="174.2" y="66.5">R2</text>
<text x="187.1" y="69">ENC28J60</text>
<text x="187.3" y="67.2">IC2</text>
<text x="234.1" y="68.8">0.1uF</text>
<text x="237.3" y="67">C1</text>
<text x="252" y="68.8">0.1uF</text>
<text x="255.2" y="67">C1</text>
<text x="209.1" y="81.7">+5V</text>
<text x="107.2" y="87">+5V</text>
<text x="193.2" y="87.7">10K</text>
<text x="193.5" y="85.9">R1</text>
<text x="208.7" y="88.4">C1</text>
<text x="89.2" y="90">1</text>
<text x="89.2" y="91.8">3</text>
<text x="89.2" y="93.6">5</text>
<text x="101.5" y="93.6">6</text>
<text x="101.5" y="90">2</text>
<text x="101.5" y="91.8">4</text>
<text x="172.6" y="95.4">Pullup</text>
<text x="208.7" y="90.2">0.1uF</text>
<text x="92.6" y="97.4">CN3</text>
<text x="92.7" y="99.4">ICSP</text>
<text x="172.6" y="97.2">Pullup</text>
<text x="172.6" y="99">Pullup</text>
<text x="172.6" y="100.8">Pullup</text>
<text x="188.4" y="103.1" transform="rotate(-90 188.4 103.1)">44</text>
<text x="190.2" y="103.1" transform="rotate(-90 190.2 103.1)">43</text>
<text x="192" y="103.1" transform="rotate(-90 192 103.1)">42</text>
<text x="193.8" y="103.1" transform="rotate(-90 193.8 103.1)">41</text>
<text x="195.5" y="103.1" transform="rotate(-90 195.5 103.1)">40</text>
<text x="197.3" y="103.1" transform="rotate(-90 197.3 103.1)">39</text>
<text x="199.1" y="103.1" transform="rotate(-90 199.1 103.1)">38</text>
<text x="200.9" y="103.1" transform="rotate(-90 200.9 103.1)">37</text>
<text x="202.7" y="103.1" transform="rotate(-90 202.7 103.1)">36</text>
<text x="204.5" y="103.1" transform="rotate(-90 204.5 103.1)">35</text>
<text x="206.3" y="103.1" transform="rotate(-90 206.3 103.1)">34</text>
<text x="103.1" y="111.5">NEXT</text>
<text x="103.8" y="109.2">S5</text>
<text x="109.9" y="111.5">DOWN</text>
<text x="110.8" y="109">S4</text>
<text x="117.9" y="111.5">UP</text>
<text x="117.9" y="109">S3</text>
<text x="124.7" y="111.5">SET</text>
<text x="125.1" y="109">S2</text>
<text x="198.2" y="108.8" transform="rotate(-90 198.2 108.8)">GND</text>
<text x="200" y="108.5" transform="rotate(-90 200 108.5)">VCC</text>
<text x="83.8" y="118.5">D1</text>
<text x="100.1" y="119.2">+5V</text>
<text x="201.8" y="119.7" transform="rotate(-90 201.8 119.7)">(ADC0/PCINT0) PA0</text>
<text x="203.6" y="119.7" transform="rotate(-90 203.6 119.7)">(ADC1/PCINT1) PA1</text>
<text x="205.4" y="119.7" transform="rotate(-90 205.4 119.7)">(ADC2/PCINT2) PA2</text>
<text x="207.2" y="119.7" transform="rotate(-90 207.2 119.7)">(ADC3/PCINT3) PA3</text>
<text x="262.9" y="116.5">CN4</text>
<text x="263.1" y="118.3">16P</text>
<text x="83.6" y="120.4">1N4007</text>
<text x="164.8" y="125.8">1</text>
<text x="189.3" y="123" transform="rotate(-90 189.3 123)">(PCINT12/OC0B/SS) PB4</text>
<text x="191.1" y="124.7" transform="rotate(-90 191.1 124.7)">(PCINT11/OC0A/AIN1) PB3</text>
<text x="192.9" y="124.3" transform="rotate(-90 192.9 124.3)">(PCINT10/INT2/AIN0) PB2</text>
<text x="194.6" y="122.1" transform="rotate(-90 194.6 122.1)">(PCINT9/CLKO/T1) PB1</text>
<text x="196.4" y="122" transform="rotate(-90 196.4 122)">(PCINT8/XCK0/T0) PB0</text>
<text x="229.6" y="125.8">33</text>
<text x="235.9" y="121">+5V</text>
<text x="93.4" y="128.3">10K</text>
<text x="93.6" y="126.5">R1</text>
<text x="164.8" y="131.2">4</text>
<text x="164.8" y="129.4">3</text>
<text x="164.8" y="127.6">2</text>
<text x="168.1" y="130.3">PB7 (PCINT15/OC3B/SCK)</text>
<text x="168.1" y="128.5">PB6 (PCINT14/OC3A/MISO)</text>
<text x="168.1" y="126.7">PB5 (PCINT13/ICP3/MOSI)</text>
<text x="213" y="130.3">(ADC6/PCINT6) PA6</text>
<text x="213" y="128.5">(ADC5/PCINT5) PA5</text>
<text x="213" y="126.7">(ADC4/PCINT4) PA4</text>
<text x="229.6" y="131.2">30</text>
<text x="229.6" y="129.4">31</text>
<text x="229.6" y="127.6">32</text>
<text x="77" y="137.1">C5</text>
<text x="98.4" y="137.1">C1</text>
<text x="164.8" y="136.5">7</text>
<text x="164.8" y="134.7">6</text>
<text x="164.8" y="132.9">5</text>
<text x="168.1" y="137.4">XTAL2</text>
<text x="168.1" y="135.6">GND</text>
<text x="168.1" y="133.8">VCC</text>
<text x="168.1" y="132.1">RESET</text>
<text x="192.6" y="134.7">ATmega1284</text>
<text x="196.2" y="132.4">IC1</text>
<text x="213" y="132.1">(ADC7/PCINT7) PA7</text>
<text x="223.3" y="137.4">AVCC</text>
<text x="223.5" y="133.8">AREF</text>
<text x="223.9" y="135.6">GND</text>
<text x="229.6" y="136.5">27</text>
<text x="229.6" y="132.9">29</text>
<text x="229.6" y="134.7">28</text>
<text x="243.8" y="134">C1</text>
<text x="243.8" y="137.6">C1</text>
<text x="246.4" y="134">0.1uF</text>
<text x="246.4" y="137.6">0.1uF</text>
<text x="73.1" y="139">0.047uF</text>
<text x="85.8" y="142.1">RESET</text>
<text x="87.5" y="139.4">S1</text>
<text x="96.7" y="139">0.1uF</text>
<text x="163.9" y="143.7">11</text>
<text x="163.9" y="141.9">10</text>
<text x="164.8" y="138.3">8</text>
<text x="164.8" y="140.1">9</text>
<text x="168.1" y="142.8">PD1 (PCINT25/TXD0)</text>
<text x="168.1" y="139.2">XTAL1</text>
<text x="168.1" y="141">PD0 (PCINT24/RXD0/T3*)</text>
<text x="211.2" y="141">(TOSC1/PCINT22) PC6</text>
<text x="211.2" y="139.2">(TOSC2/PCINT23) PC7</text>
<text x="213.4" y="142.8">(TDI/PCINT21) PC5</text>
<text x="229.6" y="141.9">24</text>
<text x="229.6" y="140.1">25</text>
<text x="229.6" y="138.3">26</text>
<text x="229.6" y="143.7">23</text>
<text x="123.5" y="146">20MHz</text>
<text x="123.8" y="144.2">X1</text>
<text x="168.1" y="144.6">PD2 (PCINT26/RXD1/INT0)</text>
<text x="212.9" y="144.6">(TDO/PCINT20) PC4</text>
<text x="38.8" y="159.9">12V</text>
<text x="67.5" y="160.3">5V</text>
<text x="89" y="160.3">3.3V</text>
<text x="112.6" y="159.9">+5V</text>
<text x="147.4" y="161.5">1K</text>
<text x="147.4" y="159.4">R6</text>
<text x="156.7" y="161.7">1K</text>
<text x="156.7" y="159.4">R6</text>
<text x="20.7" y="167.1">CN1</text>
<text x="53.2" y="166.7">IC4</text>
<text x="117.5" y="163.3">13</text>
<text x="117.5" y="165.1">14</text>
<text x="117.5" y="166.9">15</text>
<text x="121.7" y="164.2">SLD</text>
<text x="121.7" y="166">USB</text>
<text x="121.7" y="167.8">VCC</text>
<text x="133.8" y="167.8">CTS#</text>
<text x="135" y="166">CB4</text>
<text x="135" y="164.2">CB2</text>
<text x="140.3" y="166.9">10</text>
<text x="140.3" y="165.1">11</text>
<text x="140.3" y="163.3">12</text>
<text x="189.3" y="164.6" transform="rotate(-90 189.3 164.6)">PD3 (PCINT27/TXD1/INT1)</text>
<text x="191.1" y="164.6" transform="rotate(-90 191.1 164.6)">PD4 (PCINT28/XCK1/OC1B)</text>
<text x="192.9" y="164.6" transform="rotate(-90 192.9 164.6)">PD5 (PCINT29/OC1A)</text>
<text x="194.6" y="164.6" transform="rotate(-90 194.6 164.6)">PD6 (PCINT30/OC2B/ICP)</text>
<text x="196.4" y="164.6" transform="rotate(-90 196.4 164.6)">PD7 (OC2A/PCINT31)</text>
<text x="198.2" y="164.6" transform="rotate(-90 198.2 164.6)">VCC</text>
<text x="200" y="164.6" transform="rotate(-90 200 164.6)">GND</text>
<text x="201.8" y="164.6" transform="rotate(-90 201.8 164.6)">PC0 (SCL/PCINT16)</text>
<text x="203.6" y="164.6" transform="rotate(-90 203.6 164.6)">PC1 (SDA/PCINT17)</text>
<text x="205.4" y="164.6" transform="rotate(-90 205.4 164.6)">PC2 (TCK/PCINT18)</text>
<text x="207.2" y="164.6" transform="rotate(-90 207.2 164.6)">PC3 (TMS/PCINT19)</text>
<text x="20.7" y="169.6">DC 12V/1A</text>
<text x="46.8" y="172.3">1</text>
<text x="50.2" y="173.2">VIN</text>
<text x="53.2" y="168.7">7805</text>
<text x="56" y="173.2">OUT</text>
<text x="61.6" y="172.3">3</text>
<text x="117.5" y="172.3">18</text>
<text x="117.5" y="170.5">17</text>
<text x="117.5" y="168.7">16</text>
<text x="121.7" y="173.2">CB3</text>
<text x="121.7" y="171.4">PU1</text>
<text x="121.7" y="169.6">PU2</text>
<text x="133.5" y="169.6">DCD#</text>
<text x="133.6" y="171.4">DSR#</text>
<text x="134.6" y="173.2">GND</text>
<text x="140.3" y="170.5">8</text>
<text x="140.3" y="172.3">7</text>
<text x="140.3" y="168.7">9</text>
<text x="188.4" y="168.8" transform="rotate(-90 188.4 168.8)">12</text>
<text x="190.2" y="168.8" transform="rotate(-90 190.2 168.8)">13</text>
<text x="192" y="168.8" transform="rotate(-90 192 168.8)">14</text>
<text x="193.8" y="168.8" transform="rotate(-90 193.8 168.8)">15</text>
<text x="195.5" y="168.8" transform="rotate(-90 195.5 168.8)">16</text>
<text x="197.3" y="168.8" transform="rotate(-90 197.3 168.8)">17</text>
<text x="199.1" y="168.8" transform="rotate(-90 199.1 168.8)">18</text>
<text x="200.9" y="168.8" transform="rotate(-90 200.9 168.8)">19</text>
<text x="202.7" y="168.8" transform="rotate(-90 202.7 168.8)">20</text>
<text x="204.5" y="168.8" transform="rotate(-90 204.5 168.8)">21</text>
<text x="206.3" y="168.8" transform="rotate(-90 206.3 168.8)">22</text>
<text x="38.9" y="179.6">C1</text>
<text x="46.1" y="179.6">C2</text>
<text x="54.4" y="178.7" transform="rotate(-90 54.4 178.7)">2</text>
<text x="55.2" y="175.3" transform="rotate(-90 55.2 175.3)">GND</text>
<text x="67.5" y="179.6">C2</text>
<text x="70.9" y="177.6">1N4007</text>
<text x="71.1" y="175.9">D1</text>
<text x="78.1" y="177.6">1N4007</text>
<text x="78.2" y="175.9">D1</text>
<text x="117.5" y="179.4">22</text>
<text x="117.5" y="177.6">21</text>
<text x="117.5" y="175.9">20</text>
<text x="117.5" y="174.1">19</text>
<text x="121.7" y="178.5">VCC</text>
<text x="121.7" y="176.7">RESET#</text>
<text x="121.7" y="174.9">3V3</text>
<text x="134.8" y="176.7">RXD</text>
<text x="135" y="174.9">RI#</text>
<text x="135.1" y="178.5">VIO</text>
<text x="140.3" y="177.6">4</text>
<text x="140.3" y="179.4">3</text>
<text x="140.3" y="175.9">5</text>
<text x="140.3" y="174.1">6</text>
<text x="176.4" y="177.8">12V</text>
<text x="181" y="179.1">10P</text>
<text x="181" y="176.9">CN2</text>
<text x="210.9" y="178.2">+5V</text>
<text x="38.9" y="181.4">0.1uF</text>
<text x="46.1" y="181.4">100uF</text>
<text x="67.5" y="181.4">100uF</text>
<text x="117.5" y="183">24</text>
<text x="117.5" y="181.2">23</text>
<text x="121.7" y="183.9">GND</text>
<text x="121.7" y="182.1">CB0</text>
<text x="121.7" y="180.3">CB1</text>
<text x="133.6" y="182.1">DTR#</text>
<text x="133.8" y="180.3">RTS#</text>
<text x="134.8" y="183.9">TXD</text>
<text x="140.3" y="181.2">2</text>
<text x="140.3" y="183">1</text>
<text x="210.5" y="183.5">C1</text>
<text x="210.9" y="185.5">0.1uF</text>
<text x="126.1" y="186.9">U1</text>
<text x="126.3" y="188.9">FT232RL</text>
</g>
<g font-size="1.6" fill="#c00000">
<text x="237.1" y="33">Green</text>
<text x="257.3" y="33">Yellow</text>
<text x="90.8" y="94.5">RST#</text>
<text x="90.8" y="92.7">SCK</text>
<text x="90.8" y="91">MISO</text>
<text x="96.1" y="92.7">MOSI</text>
<text x="96.1" y="91">Vcc</text>
<text x="96.1" y="94.5">GND</text>
</g>
<text font-size="1.2" fill="#ffc0c0" x="66.1" y="57.5">(*)</text>
</svg>
